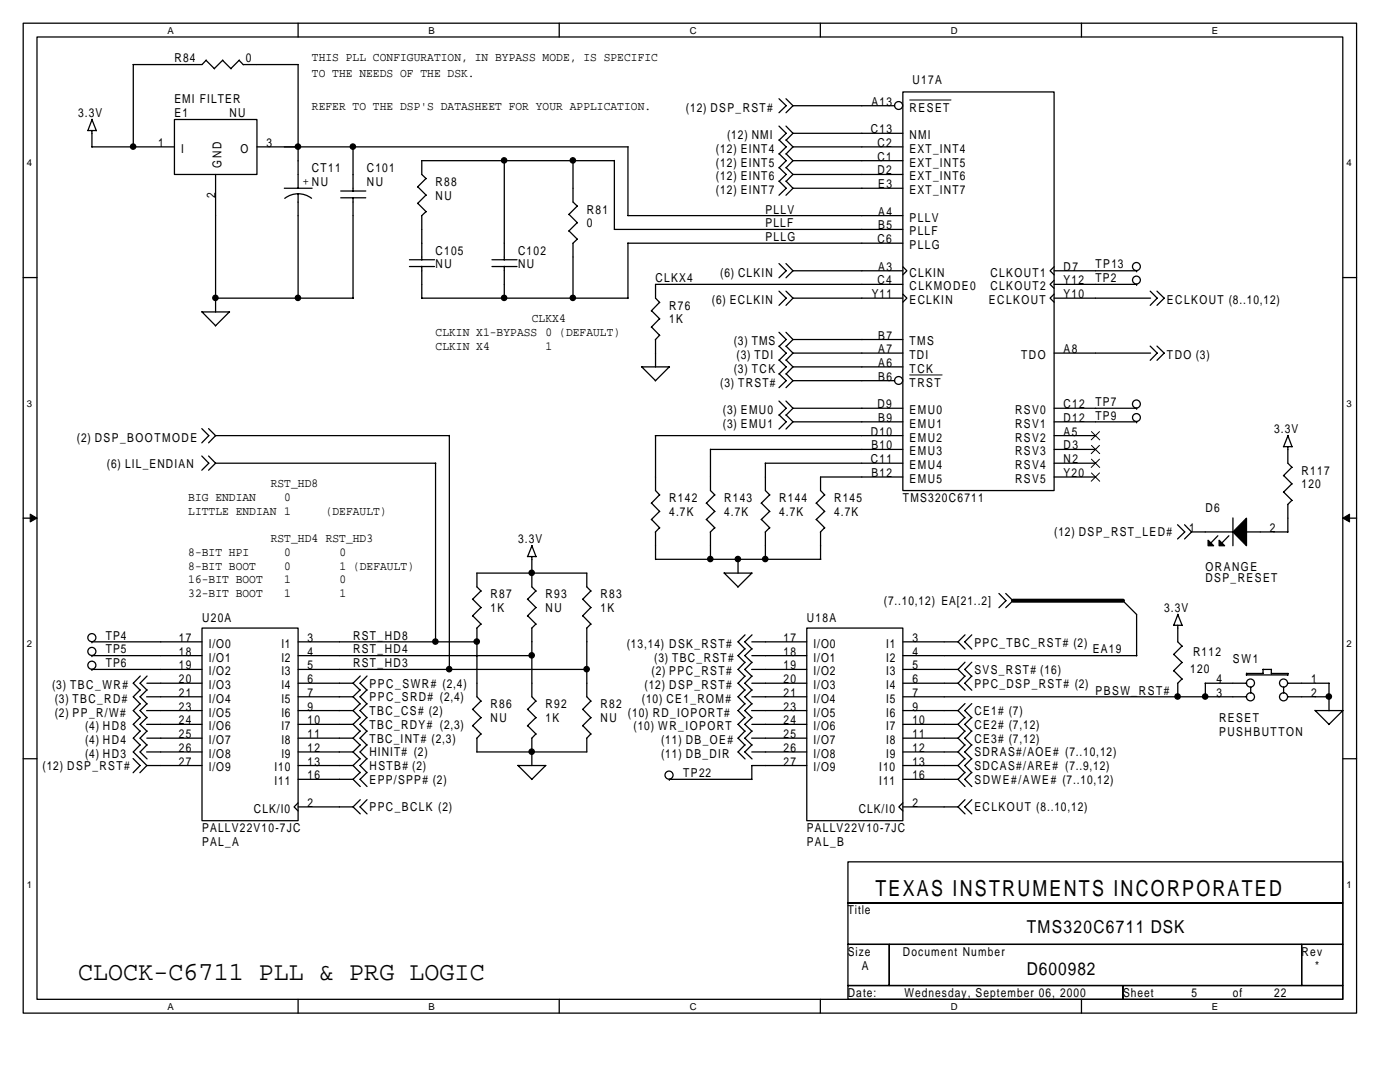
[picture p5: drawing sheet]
<svg xmlns="http://www.w3.org/2000/svg" width="279mm" height="216mm" viewBox="0 0 279 216" stroke-linecap="round" stroke-linejoin="round" font-family="sans-serif">
<path d="M4.6 4.6h266.1v197.6h-266.1zM7.4 7.4h260.6v192h-260.6z" fill="none" stroke="#000" stroke-width=".25"/>
<g fill="#fff">
<path d="M33.4 4.9h1.3v2.2h-1.3z"/>
<path d="M33.4 199.7h1.3v2.2h-1.3z"/>
</g>
<path d="M59.5 4.6v2.8M59.5 199.4v2.8" fill="none" stroke="#000" stroke-width=".25"/>
<g fill="#fff">
<path d="M85.5 4.9h1.3v2.2h-1.3z"/>
<path d="M85.5 199.7h1.3v2.2h-1.3z"/>
</g>
<path d="M111.6 4.6v2.8M111.6 199.4v2.8" fill="none" stroke="#000" stroke-width=".25"/>
<g fill="#fff">
<path d="M137.6 4.9h1.4v2.2h-1.4z"/>
<path d="M137.6 199.7h1.4v2.2h-1.4z"/>
</g>
<path d="M163.7 4.6v2.8M163.7 199.4v2.8" fill="none" stroke="#000" stroke-width=".25"/>
<g fill="#fff">
<path d="M189.8 4.9h1.3v2.2h-1.3z"/>
<path d="M189.8 199.7h1.3v2.2h-1.3z"/>
</g>
<path d="M215.8 4.6v2.8M215.8 199.4v2.8" fill="none" stroke="#000" stroke-width=".25"/>
<g fill="#fff">
<path d="M241.9 4.9h1.3v2.2h-1.3z"/>
<path d="M241.9 199.7h1.3v2.2h-1.3z"/>
<path d="M5.3 31.4h1.1v2.2h-1.1z"/>
<path d="M268.7 31.4h1.1v2.2h-1.1z"/>
<path d="M5.3 79.4h1.1v2.2h-1.1z"/>
<path d="M268.7 79.4h1.1v2.2h-1.1z"/>
</g>
<path d="M4.6 55.4h2.8M268 55.4h2.7" fill="none" stroke="#000" stroke-width=".25"/>
<g fill="#fff">
<path d="M5.3 127.4h1.1v2.2h-1.1z"/>
<path d="M268.7 127.4h1.1v2.2h-1.1z"/>
</g>
<path d="M4.6 103.4h2.8M268 103.4h2.7" fill="none" stroke="#000" stroke-width=".25"/>
<g fill="#000" stroke="#000" stroke-width=".2">
<path d="M6 102.6l1.4 .8-1.4 .8z" fill-rule="evenodd"/>
<path d="M268 103.4l1.3-.8v1.6z" fill-rule="evenodd"/>
</g>
<g fill="#fff">
<path d="M5.3 175.4h1.1v2.2h-1.1z"/>
<path d="M268.7 175.4h1.1v2.2h-1.1z"/>
</g>
<g fill="none" stroke="#000" stroke-width=".25">
<path d="M26.6 12.9v16.5M41.1 12l1.7 1.7M41.2 12l-.9 .9h-13.7M44.4 12l1.7 1.7M44.5 12l-1.7 1.7M47.7 12l.9 .9M47.8 12l-1.7 1.7M48.5 12.9h11M59.5 12.9v24.7M155.5 19.7l1.4 1.4-1.4 1.4M156.9 19.7l1.4 1.4M180.2 18.3h30.2v79.6h-30.2z"/>
<path d="M17.5 26h1.7M18.3 26v3.4M18.3 23.8l.9 2.3M18.3 29.3h16.5M18.4 23.8l-.9 2.2M34.8 23.8h16.5v11h-16.5zM43 34.8v27.5M51.3 29.3h74.1M56.7 37.6h5.6M59.5 38.7v20.8M62.2 39.6a4.4 4.4 0 0 0-5.4 0M68 39.5h5"/>
<path d="M68 38.1h5M70.5 29.3v8.9M70.5 39.4v20.1M83.4 37.3l1.7 1.7M84.1 32.1h38.5M84.2 32.1v2.7l.9 .9M85 35.6l-1.7 1.7M85 38.9l-1.7 1.7M100.6 32v19.9M114.4 32v8.3l.8 .9M122.6 32v13.8h57.6M125.3 29.3v13.7h54.9"/>
<path d="M155.5 25.2l1.4 1.4-1.4 1.4M155.5 27.9l1.4 1.4-1.4 1.4M155.5 30.7l1.4 1.4-1.4 1.4M155.5 33.4l1.4 1.4-1.4 1.4M155.5 36.1l1.4 1.5-1.4 1.4M156.9 25.2l1.4 1.4M156.9 27.9l1.4 1.4M156.9 30.7l1.4 1.4M156.9 33.4l1.4 1.4M156.9 36.1l1.4 1.5M158.3 26.6l-1.4 1.4M158.3 29.3l-1.4 1.4"/>
<path d="M158.3 32.1l-1.4 1.4M158.3 34.8l-1.4 1.4M158.3 37.6l-1.4 1.4M158.3 21.1l-1.4 1.4M158.3 29.3h21.9M158.3 21.1h20.2M158.3 26.6h21.9M158.3 32.1h21.9M158.3 34.8h21.9M158.3 37.6h21.9M43 59.5h27.5M81.7 53.2h5"/>
<path d="M81.7 51.8h5M83.4 40.6l1.7 1.7M84.2 43v8.9M84.2 53.1v6.4M84.2 59.5h41.2M85 42.2l-.9 .9M98.2 53.2h5M98.2 51.8h5M100.6 53.1v6.4M113.6 42.8l1.6 1.7M113.6 46.1l1.6 1.7M114.4 48.5v11"/>
<path d="M115.2 41.1l-1.7 1.7M115.2 44.4l-1.7 1.7M115.2 47.7l-.9 .9M125.3 48.5h54.9M125.3 48.5v11M155.5 58.1l1.4 1.4-1.4 1.4M155.5 52.6l1.4 1.4-1.4 1.4M156.9 52.6l1.4 1.4M156.9 58.1l1.4 1.4M158.3 54l-1.4 1.4M158.3 59.5l-1.4 1.4M158.3 54h21.9"/>
<path d="M158.3 59.5h21.9M180.2 53.2l.8 .8-.8 .8M180.2 58.7l.8 .8-.8 .8M180.2 56.7h-49.4v2.8l.9 .9M210.4 53.2l-.8 .8 .8 .8M210.4 55.9l-.8 .8 .8 .8M210.4 58.7l-.8 .8 .8 .8M210.4 54h16.5M210.4 56.7h16.5M210.4 59.5h19.2M226.8 54h.1M226.8 56.7h.1"/>
<path d="M229.5 58.1l1.4 1.4-1.4 1.4M230.9 58.1l1.4 1.4-1.4 1.4M40.3 62.2l2.7 2.8M40.3 62.2h5.5M45.8 62.2l-2.8 2.8M128 73.2l2.8 2.8M128.1 73.2h5.5M130 62l1.7 1.6M130 65.2l1.7 1.7M130.8 67.7v5.6M131.6 60.3l-1.6 1.7M131.6 63.6l-1.6 1.7"/>
<path d="M131.6 66.9l-.8 .9M133.6 73.2l-2.8 2.8M155.5 69.1l1.4 1.4-1.4 1.4M155.5 74.6l1.4 1.4-1.4 1.4M155.5 66.3l1.4 1.4-1.4 1.4M155.5 71.8l1.4 1.4-1.4 1.4M156.9 74.6l1.4 1.4M156.9 69.1l1.4 1.4M156.9 66.3l1.4 1.4M156.9 71.8l1.4 1.4M158.3 76l-1.4 1.4M158.3 70.5l-1.4 1.4"/>
<path d="M158.3 67.7l-1.4 1.4M158.3 73.2l-1.4 1.4M158.3 73.2h21.9M158.3 67.7h21.9M158.3 70.5h21.9M158.3 76h20.2M210.4 70.5h19.2M229.5 69.1l1.4 1.4-1.4 1.4M230.9 69.1l1.4 1.4-1.4 1.4M40.3 91l1.4 1.4-1.4 1.4M40.3 85.5l1.4 1.4-1.4 1.5M41.6 91l1.4 1.4"/>
<path d="M41.6 85.5l1.4 1.4-1.4 1.5M43 86.9h46.7M43 92.4l-1.4 1.4M43 92.4h44M86.9 92.4v35.7M89.7 86.9v46.7M130.8 86.9h49.4M130.8 86.9v11l.9 .9M131.6 98.7l-1.6 1.7M142.6 98.7l-1.7 1.7M152.7 92.4h27.5M152.8 92.4v5.5l.8 .9"/>
<path d="M153.6 98.7l-1.7 1.7M155.5 80l1.4 1.5-1.4 1.4M155.5 82.8l1.4 1.4-1.4 1.4M156.9 80l1.4 1.5M156.9 82.8l1.4 1.4M158.3 81.5l-1.4 1.4M158.3 84.2l-1.4 1.4M158.3 81.5h21.9M158.3 84.2h21.9M164.6 98.7l-1.7 1.7M180.2 89.7l-38.4-.1v8.3l.9 .9M180.2 95.2h-16.4v2.7l.8 .9"/>
<path d="M210.4 81.5h16.5M210.4 84.2h16.5M210.4 86.9h8.2M210.4 89.7h8.2M210.4 92.4h8.2M210.4 95.2h8.2M226.8 81.5h.1M226.8 84.2h.1M256.2 94.9l1.7 1.7M256.2 98.2l1.7 1.7M257 89.1v3.3l.9 .9-1.8 1.6M257 86.9l.9 2.3"/>
<path d="M257.1 86.9l-1 2.2h1.7M257.8 96.5l-1.7 1.7M257.8 99.8l-.8 .9M94.3 119.6l1.7 1.7M95.1 114.4h22v2.7l.9 .9M95.2 114.4v2.7l.8 .9M96 117.9l-1.7 1.7M105.3 119.6l1.7 1.7M106.1 111.1v6l.9 .9M106.1 108.9l.9 2.2M106.2 108.9l-.9 2.2h1.6M106.9 117.9l-1.6 1.7"/>
<path d="M116.3 119.6l1.7 1.7M117.9 117.9l-1.6 1.7M130 100.4l1.7 1.7M130 103.6l1.7 1.7M130.8 106.1v5.5M130.8 111.6h33M131.6 102l-1.6 1.7M131.6 105.3l-.8 .9M141 100.4l1.7 1.7M141 103.6l1.7 1.7M141.8 106.1v5.5M142.6 102l-1.7 1.7"/>
<path d="M142.6 105.3l-.9 .9M144.5 114.3l2.8 2.8M144.5 114.4h5.6M147.3 111.6v2.8M150 114.4l-2.8 2.8M151.9 100.4l1.7 1.7M151.9 103.6l1.7 1.7M152.8 106.1v5.5M153.6 102l-1.7 1.7M153.6 105.3l-.9 .9M162.9 100.4l1.7 1.7M162.9 103.6l1.7 1.7"/>
<path d="M163.8 106.1v5.5M164.6 102l-1.7 1.7M164.6 105.3l-.9 .9M199.4 118.4l1.4 1.5-1.4 1.4M200.7 118.4l1.5 1.5-1.5 1.4M224 119.8l2.8 2.8v8.3M235 104.7l1.4 1.4-1.4 1.4M236.4 104.7l1.4 1.4M237.8 106.1l-1.4 1.4M237.8 106.1h8.3M243 106.9l-1.3 1.4M245.3 106.9l-1.4 1.4"/>
<path d="M246.1 103.3v5.6M248.7 106.1h8.3M257 100.6v5.6M18.3 133.6h22M18.3 133.6h.1M18.3 130.8h.1M18.3 128.1h.1M18.3 128.1h22M18.3 130.8h22M28 134.9l-1.4 1.4 1.4 1.4M28 137.6l-1.4 1.4 1.4 1.5M29.3 139h11"/>
<path d="M29.3 136.3h11M29.4 134.9l-1.4 1.4 1.4 1.4M29.4 137.6l-1.4 1.4 1.4 1.5M40.3 125.3h19.2v38.5h-19.2zM59.5 128.1h35.7M59.5 130.8h46.6M59.5 133.6h57.6M59.5 136.3h11M59.5 139h11M70.5 139l1.4 1.5M70.5 136.3l1.4 1.4M71.9 137.6l-1.4 1.4"/>
<path d="M71.9 134.9l-1.4 1.4M73.3 137.6l-1.4 1.4 1.4 1.5M73.3 134.9l-1.4 1.4 1.4 1.4M94.3 122.9l1.7 1.7M95.2 125.3v13.7l.8 .9M96 124.5l-.9 .9M96 139.9l-1.7 1.7M96 121.2l-1.7 1.7M106.1 125.3v13.7l.9 .9M106.9 124.5l-.8 .9M106.9 139.9l-1.6 1.7M106.9 121.2l-1.6 1.7 1.7 1.7"/>
<path d="M116.3 122.9l1.7 1.7M117.1 125.3v13.7l.9 .9M117.9 139.9l-1.6 1.7M117.9 121.2l-1.6 1.7M117.9 124.5l-.8 .9M148.7 134.9l-1.4 1.4 1.4 1.4M148.7 126.7l-1.4 1.4 1.4 1.4M148.7 132.1l-1.4 1.5 1.4 1.4M148.7 129.4l-1.4 1.4 1.4 1.4M148.7 137.6l-1.4 1.4 1.4 1.5M150 133.6h11M150 128.1h11"/>
<path d="M150 130.8h11M150 136.3h11M150 139h11M150.1 134.9l-1.5 1.4 1.5 1.4M150.1 126.7l-1.5 1.4 1.5 1.4M150.1 132.1l-1.5 1.5 1.5 1.4M150.1 129.4l-1.5 1.4 1.5 1.4M150.1 137.6l-1.5 1.4 1.5 1.5M161 125.3h19.2v38.5h-19.2zM180.2 128.1h11M180.2 130.8h46.7M180.2 133.6h11"/>
<path d="M180.2 136.3h11M180.2 139h68.6M192.6 126.7l-1.4 1.4 1.4 1.4M192.6 134.9l-1.4 1.4 1.4 1.4M192.6 132.1l-1.4 1.5 1.4 1.4M193.9 126.7l-1.4 1.4 1.4 1.4M193.9 134.9l-1.4 1.4 1.4 1.4M193.9 132.1l-1.4 1.5 1.4 1.4M234.2 124.8h1.7M234.2 130.6l1.7 1.6M234.2 133.8l1.7 1.7M235 124.8v3.3l.9 .9"/>
<path d="M235 136.3v2.7M235 122.6l.9 2.2M235.1 122.6l-.9 2.2M235.9 128.9l-1.7 1.7M235.9 132.2l-1.7 1.7M235.9 135.5l-.9 .9M248.7 134.7h8.3M248.8 136.3h-8.3l.1 2.8M249.6 137.1v1.2M252.1 133.6h1.7M252.1 133.5v.9M252.1 134.4l-3.3-.1v.4"/>
<path d="M253.7 134.4h3.4M253.7 133.6v.8M256.2 137.1v1.2M257 136.3h8.3M257 139h8.3M257 134.4v.3M265.2 136.3v5.5M4.6 151.4h2.8M26.6 151.4l1.4 1.4-1.4 1.4M28 140.4l-1.4 1.4 1.4 1.4M28 148.6l-1.4 1.4 2.7 2.8M28 145.9l-1.4 1.4 1.4 1.4"/>
<path d="M28 143.1l-1.4 1.4 1.4 1.4M29.3 152.8h11M29.3 141.8h11M29.3 144.5h11M29.3 150h11M29.3 152.8l-1.4 1.4M29.3 147.3h11M29.4 140.4l-1.4 1.4 1.4 1.4M29.4 145.9l-1.4 1.4 1.4 1.4M29.4 143.1l-1.4 1.4 1.4 1.4M29.4 148.6l-1.4 1.4 1.4 1.4M59.5 152.8h11"/>
<path d="M59.5 141.8h11M59.5 144.5h11M59.5 147.3h11M59.5 150h11M59.5 155.5h11M70.5 147.3l1.4 1.4M70.5 150l1.4 1.4M70.5 144.5l1.4 1.4M70.5 155.5l1.4 1.4M70.5 152.8l1.4 1.4M70.5 141.8l1.4 1.4M71.9 145.9l-1.4 1.4"/>
<path d="M71.9 148.6l-1.4 1.4M71.9 143.1l-1.4 1.4M71.9 159.6l-1.4 1.4M71.9 154.1l-1.4 1.4M71.9 151.4l-1.4 1.4M71.9 140.4l-1.4 1.4M73.3 145.9l-1.4 1.4 1.4 1.4M73.3 148.6l-1.4 1.4 1.4 1.4M73.3 143.1l-1.4 1.4 1.4 1.4M73.3 159.6l-1.4 1.4 1.4 1.4M73.3 154.1l-1.4 1.4 1.4 1.4M73.3 151.4l-1.4 1.4 1.4 1.4"/>
<path d="M73.3 140.4l-1.4 1.4 1.4 1.4M94.3 141.5l1.7 1.7M94.3 144.8l1.7 1.7M95.2 147.3v2.7M96 143.2l-1.7 1.6M96 146.4l-.9 .9M103.3 152.7l2.8 2.8M103.4 152.8h5.5l-2.8 2.7M105.3 141.5l1.7 1.7M105.3 144.8l1.7 1.7M106.1 147.3v5.5M106.9 143.2l-1.6 1.6"/>
<path d="M106.9 146.4l-.8 .9M116.3 141.5l1.7 1.7M116.3 144.8l1.7 1.7M117.1 147.3v2.7h-22M117.9 143.2l-1.6 1.6M117.9 146.4l-.8 .9M133.5 155.5h16.5M133.6 155.5h.1M148.7 143.1l-1.4 1.4 1.4 1.4M148.7 140.4l-1.4 1.4 1.4 1.4M148.7 148.6l-1.4 1.4 1.4 1.4M148.7 145.9l-1.4 1.4 1.4 1.4"/>
<path d="M150 141.8h11M150 147.3h11M150 144.5h11M150 150h11M150.1 143.1l-1.5 1.4 1.5 1.4M150.1 140.4l-1.5 1.4 1.5 1.4M150.1 148.6l-1.5 1.4 1.5 1.4M150.1 145.9l-1.5 1.4 1.5 1.4M161 152.8h-11v2.7M180.2 152.8h11M180.2 141.8h11M180.2 144.5h11"/>
<path d="M180.2 147.3h11M180.2 150h11M180.2 155.5h11M192.6 151.4l-1.4 1.4 1.4 1.4M192.6 159.6l-1.4 1.4M192.6 145.9l-1.4 1.4 1.4 1.4M192.6 148.6l-1.4 1.4 1.4 1.4M192.6 143.1l-1.4 1.4 1.4 1.4M192.6 140.4l-1.4 1.4 1.4 1.4M192.6 154.1l-1.4 1.4 1.4 1.4M193.9 159.6l-1.4 1.4 1.4 1.4M193.9 145.9l-1.4 1.4 1.4 1.4"/>
<path d="M193.9 151.4l-1.4 1.4 1.4 1.4M193.9 148.6l-1.4 1.4 1.4 1.4M193.9 143.1l-1.4 1.4 1.4 1.4M193.9 140.4l-1.4 1.4 1.4 1.4M193.9 154.1l-1.4 1.4 1.4 1.4M262.4 141.7l2.8 2.8M262.5 141.8h5.5M268 151.4h2.7M268 141.8l-2.8 2.8M59.5 160.2l-.8 .8 .8 .8M59.5 161h11M70.5 161l1.4 1.4"/>
<path d="M169.2 172h98.8v8.2h-98.8zM180.2 160.2l-.8 .8 .8 .8M180.2 161h11M191.2 161l1.4 1.4M169.2 188.4h8.3v8.3h-8.3zM169.2 196.7h54.9v2.7h-54.9zM169.2 180.2h98.8v8.2h-98.8zM177.5 188.4h82.3v8.3h-82.3zM224.1 196.7h43.9v2.7h-43.9zM259.8 188.4h8.2v8.3h-8.2z"/>
<circle cx="179.3" cy="21.1" r=".8"/>
<circle cx="226.8" cy="53.2" r=".79"/>
<circle cx="226.8" cy="55.9" r=".78"/>
<circle cx="179.3" cy="75.9" r=".8"/>
<circle cx="226.8" cy="80.6" r=".79"/>
<circle cx="226.8" cy="83.3" r=".78"/>
<circle cx="18.3" cy="132.7" r=".8"/>
<circle cx="18.3" cy="127.2" r=".8"/>
<circle cx="18.3" cy="130" r=".8"/>
<circle cx="249.6" cy="139" r=".8"/>
<circle cx="249.6" cy="136.3" r=".8"/>
<circle cx="256.2" cy="139" r=".8"/>
<circle cx="256.2" cy="136.3" r=".8"/>
<circle cx="133.5" cy="154.7" r=".8"/>
</g>
<g fill="#000" stroke="#000" stroke-width=".25">
<path d="M241.1 107.8l1.1 1.1h-1.1z" fill-rule="evenodd"/>
<path d="M243.3 107.8l1.1 1.1h-1.1z" fill-rule="evenodd"/>
<path d="M248.8 103.4v5.5l-2.7-2.8z" fill-rule="evenodd"/>
<circle cx="26.6" cy="29.3" r=".53"/>
<circle cx="59.5" cy="29.3" r=".53"/>
<circle cx="70.4" cy="29.3" r=".53"/>
<circle cx="100.6" cy="32" r=".53"/>
<circle cx="114.3" cy="32" r=".53"/>
<circle cx="43" cy="59.4" r=".53"/>
<circle cx="59.5" cy="59.4" r=".53"/>
<circle cx="100.6" cy="59.4" r=".53"/>
<circle cx="114.3" cy="59.4" r=".53"/>
<circle cx="106.1" cy="114.3" r=".53"/>
<circle cx="141.8" cy="111.5" r=".53"/>
<circle cx="147.3" cy="111.5" r=".53"/>
<circle cx="152.7" cy="111.5" r=".53"/>
<circle cx="86.9" cy="128" r=".53"/>
<circle cx="89.6" cy="133.5" r=".53"/>
<circle cx="95.1" cy="128" r=".53"/>
<circle cx="106.1" cy="130.8" r=".53"/>
<circle cx="117.1" cy="133.5" r=".53"/>
<circle cx="235" cy="139" r=".53"/>
<circle cx="240.5" cy="139" r=".53"/>
<circle cx="265.2" cy="139" r=".53"/>
<circle cx="106.1" cy="150" r=".53"/>
</g>
<path d="M181.5 20h8.3M181.5 74.8h6.5M217.8 86.1l1.7 1.7M217.8 88.9l1.7 1.6M217.8 91.6l1.7 1.7M217.8 94.4l1.7 1.6M219.4 86.1l-1.6 1.7M219.4 88.9l-1.6 1.6M219.4 91.6l-1.6 1.7M219.4 94.4l-1.6 1.6" fill="none" stroke="#000" stroke-width=".2"/>
<path d="M202.2 119.9h21.9" fill="none" stroke="#000" stroke-width=".8"/>
<text font-size="5.2" x="15.6" y="195.5">CLOCK-C6711 PLL &amp; PRG LOGIC</text>
<text font-size="4.4" x="174.7" y="178.8">TEXAS INSTRUMENTS INCORPORATED</text>
<g font-size="3.6">
<text x="204.9" y="186.3">TMS320C6711 DSK</text>
<text x="204.9" y="194.5">D600982</text>
</g>
<g font-size="2.5">
<text x="34.8" y="12.4">R84</text>
<text x="49.1" y="12.4">0</text>
<text x="62.2" y="12.2">THIS PLL CONFIGURATION, IN BYPASS MODE, IS SPECIFIC</text>
<text x="62.2" y="15.4">TO THE NEEDS OF THE DSK.</text>
<text x="182.1" y="16.8">U17A</text>
<text x="15.6" y="23.4">3.3V</text>
<text x="34.8" y="23.4">E1</text>
<text x="34.8" y="20.6">EMI FILTER</text>
<text x="45.8" y="23.4">NU</text>
<text x="62.2" y="21.9">REFER TO THE DSP'S DATASHEET FOR YOUR APPLICATION.</text>
<text x="136.9" y="22.3">(12) DSP_RST#</text>
<text x="173.9" y="21.1">A13</text>
<text x="181.5" y="22.3">RESET</text>
<text x="31.6" y="29.3">1</text>
<text x="53.2" y="29.3">3</text>
<text x="145.1" y="27.8">(12) NMI</text>
<text x="173.8" y="26.6">C13</text>
<text x="175.1" y="29.3">C2</text>
<text x="181.5" y="27.8">NMI</text>
<text x="36.2" y="30.5">I</text>
<text x="44.2" y="33.5" transform="rotate(-90 44.2 33.5)">GND</text>
<text x="48" y="30.5">O</text>
<text x="62.2" y="34.4">CT11</text>
<text x="73.2" y="34.4">C101</text>
<text x="142.9" y="30.5">(12) EINT4</text>
<text x="142.9" y="33.3">(12) EINT5</text>
<text x="175.1" y="32.1">C1</text>
<text x="175.1" y="34.8">D2</text>
<text x="181.5" y="30.5">EXT_INT4</text>
<text x="181.5" y="33.3">EXT_INT5</text>
<text x="43" y="39.5" transform="rotate(-90 43 39.5)">2</text>
<text x="60.3" y="36.8">+ NU</text>
<text x="73.2" y="37.1">NU</text>
<text x="86.9" y="37.1">R88</text>
<text x="86.9" y="39.9">NU</text>
<text x="142.9" y="36">(12) EINT6</text>
<text x="142.9" y="38.8">(12) EINT7</text>
<text x="175.3" y="37.6">E3</text>
<text x="181.5" y="36">EXT_INT6</text>
<text x="181.5" y="38.8">EXT_INT7</text>
<text x="117.1" y="42.6">R81</text>
<text x="117.1" y="45.3">0</text>
<text x="152.8" y="45.3">PLLF</text>
<text x="152.8" y="42.6">PLLV</text>
<text x="175.3" y="43">A4</text>
<text x="175.3" y="45.8">B5</text>
<text x="181.5" y="44.2">PLLV</text>
<text x="181.5" y="47">PLLF</text>
<text x="86.9" y="50.8">C105</text>
<text x="86.9" y="53.6">NU</text>
<text x="103.4" y="50.8">C102</text>
<text x="103.4" y="53.6">NU</text>
<text x="152.8" y="48.1">PLLG</text>
<text x="175.1" y="48.5">C6</text>
<text x="181.5" y="49.7">PLLG</text>
<text x="218.6" y="53.6">TP13</text>
<text x="130.8" y="56.3">CLKX4</text>
<text x="143.7" y="55.2">(6) CLKIN</text>
<text x="174" y="59.5">Y11</text>
<text x="175.1" y="56.7">C4</text>
<text x="175.3" y="54">A3</text>
<text x="181.5" y="55.2">CLKIN</text>
<text x="181.5" y="57.9">CLKMODE0</text>
<text x="197.7" y="55.2">CLKOUT1</text>
<text x="197.7" y="57.9">CLKOUT2</text>
<text x="212.3" y="54">D7</text>
<text x="212.3" y="56.7">Y12</text>
<text x="212.3" y="59.5">Y10</text>
<text x="218.6" y="56.3">TP2</text>
<text x="106.1" y="64.3">CLKX4</text>
<text x="133.6" y="61.8">R76</text>
<text x="133.6" y="64.5">1K</text>
<text x="142.1" y="60.7">(6) ECLKIN</text>
<text x="181.5" y="60.7">ECLKIN</text>
<text x="197.4" y="60.7">ECLKOUT</text>
<text x="232.9" y="60.7">ECLKOUT (8..10,12)</text>
<text x="86.9" y="69.8">CLKIN X4</text>
<text x="86.9" y="67">CLKIN X1-BYPASS 0 (DEFAULT)</text>
<text x="108.9" y="69.8">1</text>
<text x="146.4" y="68.9">(3) TMS</text>
<text x="147" y="71.6">(3) TDI</text>
<text x="175.3" y="67.8">B7</text>
<text x="175.3" y="70.5">A7</text>
<text x="181.5" y="68.9">TMS</text>
<text x="181.5" y="71.6">TDI</text>
<text x="203.8" y="71.6">TDO</text>
<text x="212.3" y="70.5">A8</text>
<text x="232.9" y="71.6">TDO (3)</text>
<text x="143.7" y="77.2">(3) TRST#</text>
<text x="146.4" y="74.4">(3) TCK</text>
<text x="175.3" y="73.2">A6</text>
<text x="175.3" y="76">B6</text>
<text x="181.5" y="74.4">TCK</text>
<text x="181.5" y="77.2">TRST</text>
<text x="144.3" y="82.7">(3) EMU0</text>
<text x="175.1" y="81.5">D9</text>
<text x="181.5" y="82.7">EMU0</text>
<text x="202.6" y="82.7">RSV0</text>
<text x="212.3" y="81.5">C12</text>
<text x="218.6" y="81">TP7</text>
<text x="218.6" y="83.8">TP9</text>
<text x="15.3" y="88.1">(2) DSP_BOOTMODE</text>
<text x="144.3" y="85.4">(3) EMU1</text>
<text x="173.8" y="86.9">D10</text>
<text x="173.9" y="89.7">B10</text>
<text x="175.3" y="84.2">B9</text>
<text x="181.5" y="85.4">EMU1</text>
<text x="181.5" y="88.1">EMU2</text>
<text x="202.6" y="85.4">RSV1</text>
<text x="202.6" y="88.1">RSV2</text>
<text x="212.3" y="84.2">D12</text>
<text x="212.3" y="86.9">A5</text>
<text x="212.3" y="89.7">D3</text>
<text x="254.3" y="86.5">3.3V</text>
<text x="21.4" y="93.3">(6) LIL_ENDIAN</text>
<text x="173.8" y="92.4">C11</text>
<text x="173.9" y="95.2">B12</text>
<text x="181.5" y="90.9">EMU3</text>
<text x="181.5" y="93.6">EMU4</text>
<text x="202.6" y="90.9">RSV3</text>
<text x="202.6" y="93.6">RSV4</text>
<text x="212.3" y="92.4">N2</text>
<text x="212.3" y="95.2">Y20</text>
<text x="259.8" y="94.7">R117</text>
<text x="37.6" y="99.9">BIG ENDIAN</text>
<text x="54" y="97.2">RST_HD8</text>
<text x="56.7" y="99.9">0</text>
<text x="133.6" y="100.2">R142</text>
<text x="144.5" y="100.2">R143</text>
<text x="155.5" y="100.2">R144</text>
<text x="166.5" y="100.2">R145</text>
<text x="180.2" y="100.2">TMS320C6711</text>
<text x="181.5" y="96.4">EMU5</text>
<text x="202.6" y="96.4">RSV5</text>
<text x="259.8" y="97.5">120</text>
<text x="37.6" y="102.7">LITTLE ENDIAN 1</text>
<text x="65" y="102.7">(DEFAULT)</text>
<text x="133.6" y="102.9">4.7K</text>
<text x="144.5" y="102.9">4.7K</text>
<text x="155.5" y="102.9">4.7K</text>
<text x="166.5" y="102.9">4.7K</text>
<text x="210.4" y="107">(12) DSP_RST_LED#</text>
<text x="237.3" y="106.1">1</text>
<text x="240.6" y="102.1">D6</text>
<text x="253.4" y="106.1">2</text>
<text x="37.6" y="113.6">8-BIT BOOT</text>
<text x="37.6" y="110.9">8-BIT HPI</text>
<text x="54" y="108.2">RST_HD4 RST_HD3</text>
<text x="56.7" y="113.6">0</text>
<text x="56.7" y="110.9">0</text>
<text x="67.7" y="113.6">1 (DEFAULT)</text>
<text x="67.7" y="110.9">0</text>
<text x="103.4" y="108.4">3.3V</text>
<text x="240.6" y="113.9">ORANGE</text>
<text x="37.6" y="119.1">32-BIT BOOT</text>
<text x="37.6" y="116.4">16-BIT BOOT</text>
<text x="56.7" y="116.4">1</text>
<text x="56.7" y="119.1">1</text>
<text x="67.7" y="119.1">1</text>
<text x="67.7" y="116.4">0</text>
<text x="97.9" y="119.4">R87</text>
<text x="108.9" y="119.4">R93</text>
<text x="119.9" y="119.4">R83</text>
<text x="240.6" y="116.1">DSP_RESET</text>
<text x="40.3" y="124.1">U20A</text>
<text x="97.9" y="122.2">1K</text>
<text x="108.9" y="122.2">NU</text>
<text x="119.9" y="122.2">1K</text>
<text x="161" y="124.1">U18A</text>
<text x="176.4" y="120.8">(7..10,12) EA[21..2]</text>
<text x="232.3" y="122.2">3.3V</text>
<text x="21.1" y="130.4">TP5</text>
<text x="21.1" y="127.6">TP4</text>
<text x="35.7" y="128.1">17</text>
<text x="35.7" y="130.8">18</text>
<text x="41.7" y="129.3">I/O0</text>
<text x="56.1" y="129.3">I1</text>
<text x="61.4" y="128.1">3</text>
<text x="61.4" y="130.8">4</text>
<text x="70.5" y="130.4">RST_HD4</text>
<text x="70.5" y="127.6">RST_HD8</text>
<text x="125.1" y="129.3">(13,14) DSK_RST#</text>
<text x="156.4" y="128.1">17</text>
<text x="156.4" y="130.8">18</text>
<text x="162.4" y="129.3">I/O0</text>
<text x="176.8" y="129.3">I1</text>
<text x="182.1" y="128.1">3</text>
<text x="182.1" y="130.8">4</text>
<text x="194.5" y="129">PPC_TBC_RST# (2)</text>
<text x="218.1" y="130.4">EA19</text>
<text x="238.1" y="130.9">R112</text>
<text x="10.4" y="137.5">(3) TBC_WR#</text>
<text x="21.1" y="133.1">TP6</text>
<text x="35.7" y="133.6">19</text>
<text x="35.7" y="136.3">20</text>
<text x="41.7" y="132">I/O1</text>
<text x="41.7" y="134.8">I/O2</text>
<text x="41.7" y="137.5">I/O3</text>
<text x="56.1" y="132">I2</text>
<text x="56.1" y="134.8">I3</text>
<text x="56.1" y="137.5">I4</text>
<text x="61.4" y="133.6">5</text>
<text x="61.4" y="136.3">6</text>
<text x="70.5" y="133.1">RST_HD3</text>
<text x="73.8" y="137.2">PPC_SWR# (2,4)</text>
<text x="128.6" y="137.5">(12) DSP_RST#</text>
<text x="130" y="134.8">(2) PPC_RST#</text>
<text x="130.6" y="132">(3) TBC_RST#</text>
<text x="156.4" y="133.6">19</text>
<text x="156.4" y="136.3">20</text>
<text x="162.4" y="132">I/O1</text>
<text x="162.4" y="134.8">I/O2</text>
<text x="162.4" y="137.5">I/O3</text>
<text x="176.8" y="132">I2</text>
<text x="176.8" y="134.8">I3</text>
<text x="176.8" y="137.5">I4</text>
<text x="182.1" y="133.6">5</text>
<text x="182.1" y="136.3">6</text>
<text x="194.5" y="137.2">PPC_DSP_RST# (2)</text>
<text x="194.5" y="134.5">SVS_RST# (16)</text>
<text x="237.5" y="134.2">120</text>
<text x="242.8" y="136.3">4</text>
<text x="246.1" y="132.3">SW1</text>
<text x="261.7" y="136.3">1</text>
<text x="10.9" y="140.2">(3) TBC_RD#</text>
<text x="10.9" y="143">(2) PP_R/W#</text>
<text x="35.7" y="139">21</text>
<text x="35.7" y="141.8">23</text>
<text x="41.7" y="140.2">I/O4</text>
<text x="41.7" y="143">I/O5</text>
<text x="56.1" y="140.2">I5</text>
<text x="56.1" y="143">I6</text>
<text x="61.4" y="139">7</text>
<text x="61.4" y="141.8">9</text>
<text x="73.8" y="140">PPC_SRD# (2,4)</text>
<text x="73.8" y="142.7">TBC_CS# (2)</text>
<text x="97.9" y="141.3">R86</text>
<text x="108.9" y="141.3">R92</text>
<text x="119.9" y="141.3">R82</text>
<text x="125.3" y="143">(10) RD_IOPORT#</text>
<text x="128.1" y="140.2">(10) CE1_ROM#</text>
<text x="156.4" y="139">21</text>
<text x="156.4" y="141.8">23</text>
<text x="162.4" y="140.2">I/O4</text>
<text x="162.4" y="143">I/O5</text>
<text x="176.8" y="140.2">I5</text>
<text x="176.8" y="143">I6</text>
<text x="182.1" y="139">7</text>
<text x="182.1" y="141.8">9</text>
<text x="194.5" y="142.7">CE1# (7)</text>
<text x="218.6" y="138.6">PBSW_RST#</text>
<text x="242.8" y="139">3</text>
<text x="261.7" y="139">2</text>
<text x="17" y="148.5">(4) HD4</text>
<text x="17" y="145.7">(4) HD8</text>
<text x="35.7" y="144.5">24</text>
<text x="35.7" y="147.3">25</text>
<text x="41.7" y="145.7">I/O6</text>
<text x="41.7" y="148.5">I/O7</text>
<text x="56.1" y="145.7">I7</text>
<text x="56.1" y="148.5">I8</text>
<text x="61.4" y="144.5">10</text>
<text x="61.4" y="147.3">11</text>
<text x="73.8" y="148.2">TBC_INT# (2,3)</text>
<text x="73.8" y="145.5">TBC_RDY# (2,3)</text>
<text x="97.9" y="144.1">NU</text>
<text x="108.9" y="144.1">1K</text>
<text x="119.9" y="144.1">NU</text>
<text x="126.4" y="145.7">(10) WR_IOPORT</text>
<text x="131.9" y="148.5">(11) DB_OE#</text>
<text x="156.4" y="144.5">24</text>
<text x="156.4" y="147.3">25</text>
<text x="162.4" y="145.7">I/O6</text>
<text x="162.4" y="148.5">I/O7</text>
<text x="176.8" y="145.7">I7</text>
<text x="176.8" y="148.5">I8</text>
<text x="182.1" y="144.5">10</text>
<text x="182.1" y="147.3">11</text>
<text x="194.5" y="148.2">CE3# (7,12)</text>
<text x="194.5" y="145.5">CE2# (7,12)</text>
<text x="243.3" y="146.8">PUSHBUTTON</text>
<text x="243.3" y="144.1">RESET</text>
<text x="8.5" y="153.7">(12) DSP_RST#</text>
<text x="17" y="151.2">(4) HD3</text>
<text x="35.7" y="150">26</text>
<text x="35.7" y="152.8">27</text>
<text x="41.7" y="151.2">I/O8</text>
<text x="41.7" y="153.9">I/O9</text>
<text x="54.8" y="153.9">I10</text>
<text x="56.1" y="151.2">I9</text>
<text x="61.4" y="150">12</text>
<text x="61.4" y="152.8">13</text>
<text x="61.4" y="155.5">16</text>
<text x="73.8" y="150.9">HINIT# (2)</text>
<text x="73.8" y="153.7">HSTB# (2)</text>
<text x="131.9" y="151.2">(11) DB_DIR</text>
<text x="136.3" y="155">TP22</text>
<text x="156.4" y="150">26</text>
<text x="156.4" y="152.8">27</text>
<text x="162.4" y="151.2">I/O8</text>
<text x="162.4" y="153.9">I/O9</text>
<text x="175.5" y="153.9">I10</text>
<text x="176.8" y="151.2">I9</text>
<text x="182.1" y="150">12</text>
<text x="182.1" y="152.8">13</text>
<text x="182.1" y="155.5">16</text>
<text x="194.5" y="153.7">SDCAS#/ARE# (7..9,12)</text>
<text x="194.5" y="150.9">SDRAS#/AOE# (7..10,12)</text>
<text x="54.8" y="156.7">I11</text>
<text x="61.4" y="161">2</text>
<text x="73.8" y="161.9">PPC_BCLK (2)</text>
<text x="73.8" y="156.4">EPP/SPP# (2)</text>
<text x="175.5" y="156.7">I11</text>
<text x="182.1" y="161">2</text>
<text x="194.5" y="161.9">ECLKOUT (8..10,12)</text>
<text x="194.5" y="156.4">SDWE#/AWE# (7..10,12)</text>
<text x="40.3" y="166.1">PALLV22V10-7JC</text>
<text x="50.7" y="162.2">CLK/I0</text>
<text x="161" y="166.1">PALLV22V10-7JC</text>
<text x="171.4" y="162.2">CLK/I0</text>
<text x="40.3" y="168.8">PAL_A</text>
<text x="161" y="168.8">PAL_B</text>
<text x="169.2" y="182.5">Title</text>
<text x="169.2" y="190.7">Size</text>
<text x="180.2" y="190.7">Document Number</text>
<text x="259.8" y="190.7">Rev</text>
<text x="172" y="193.5">A</text>
<text x="262.5" y="193.5">*</text>
<text x="169.2" y="198.9">Date:</text>
<text x="180.5" y="198.9">Wednesday, September 06, 2000</text>
<text x="224.1" y="198.9">Sheet</text>
<text x="237.8" y="198.9">5</text>
<text x="246.1" y="198.9">of</text>
<text x="254.3" y="198.9">22</text>
</g>
<g font-size="1.9">
<text x="33.4" y="6.7">A</text>
<text x="85.5" y="6.7">B</text>
<text x="137.6" y="6.7">C</text>
<text x="189.8" y="6.7">D</text>
<text x="241.9" y="6.7">E</text>
<text x="5.3" y="33.2">4</text>
<text x="268.7" y="33.2">4</text>
<text x="5.3" y="81.2">3</text>
<text x="268.7" y="81.2">3</text>
<text x="5.3" y="129.2">2</text>
<text x="268.7" y="129.2">2</text>
<text x="5.3" y="177.2">1</text>
<text x="268.7" y="177.2">1</text>
<text x="33.4" y="201.5">A</text>
<text x="85.5" y="201.5">B</text>
<text x="137.6" y="201.5">C</text>
<text x="189.8" y="201.5">D</text>
<text x="241.9" y="201.5">E</text>
</g>
</svg>
